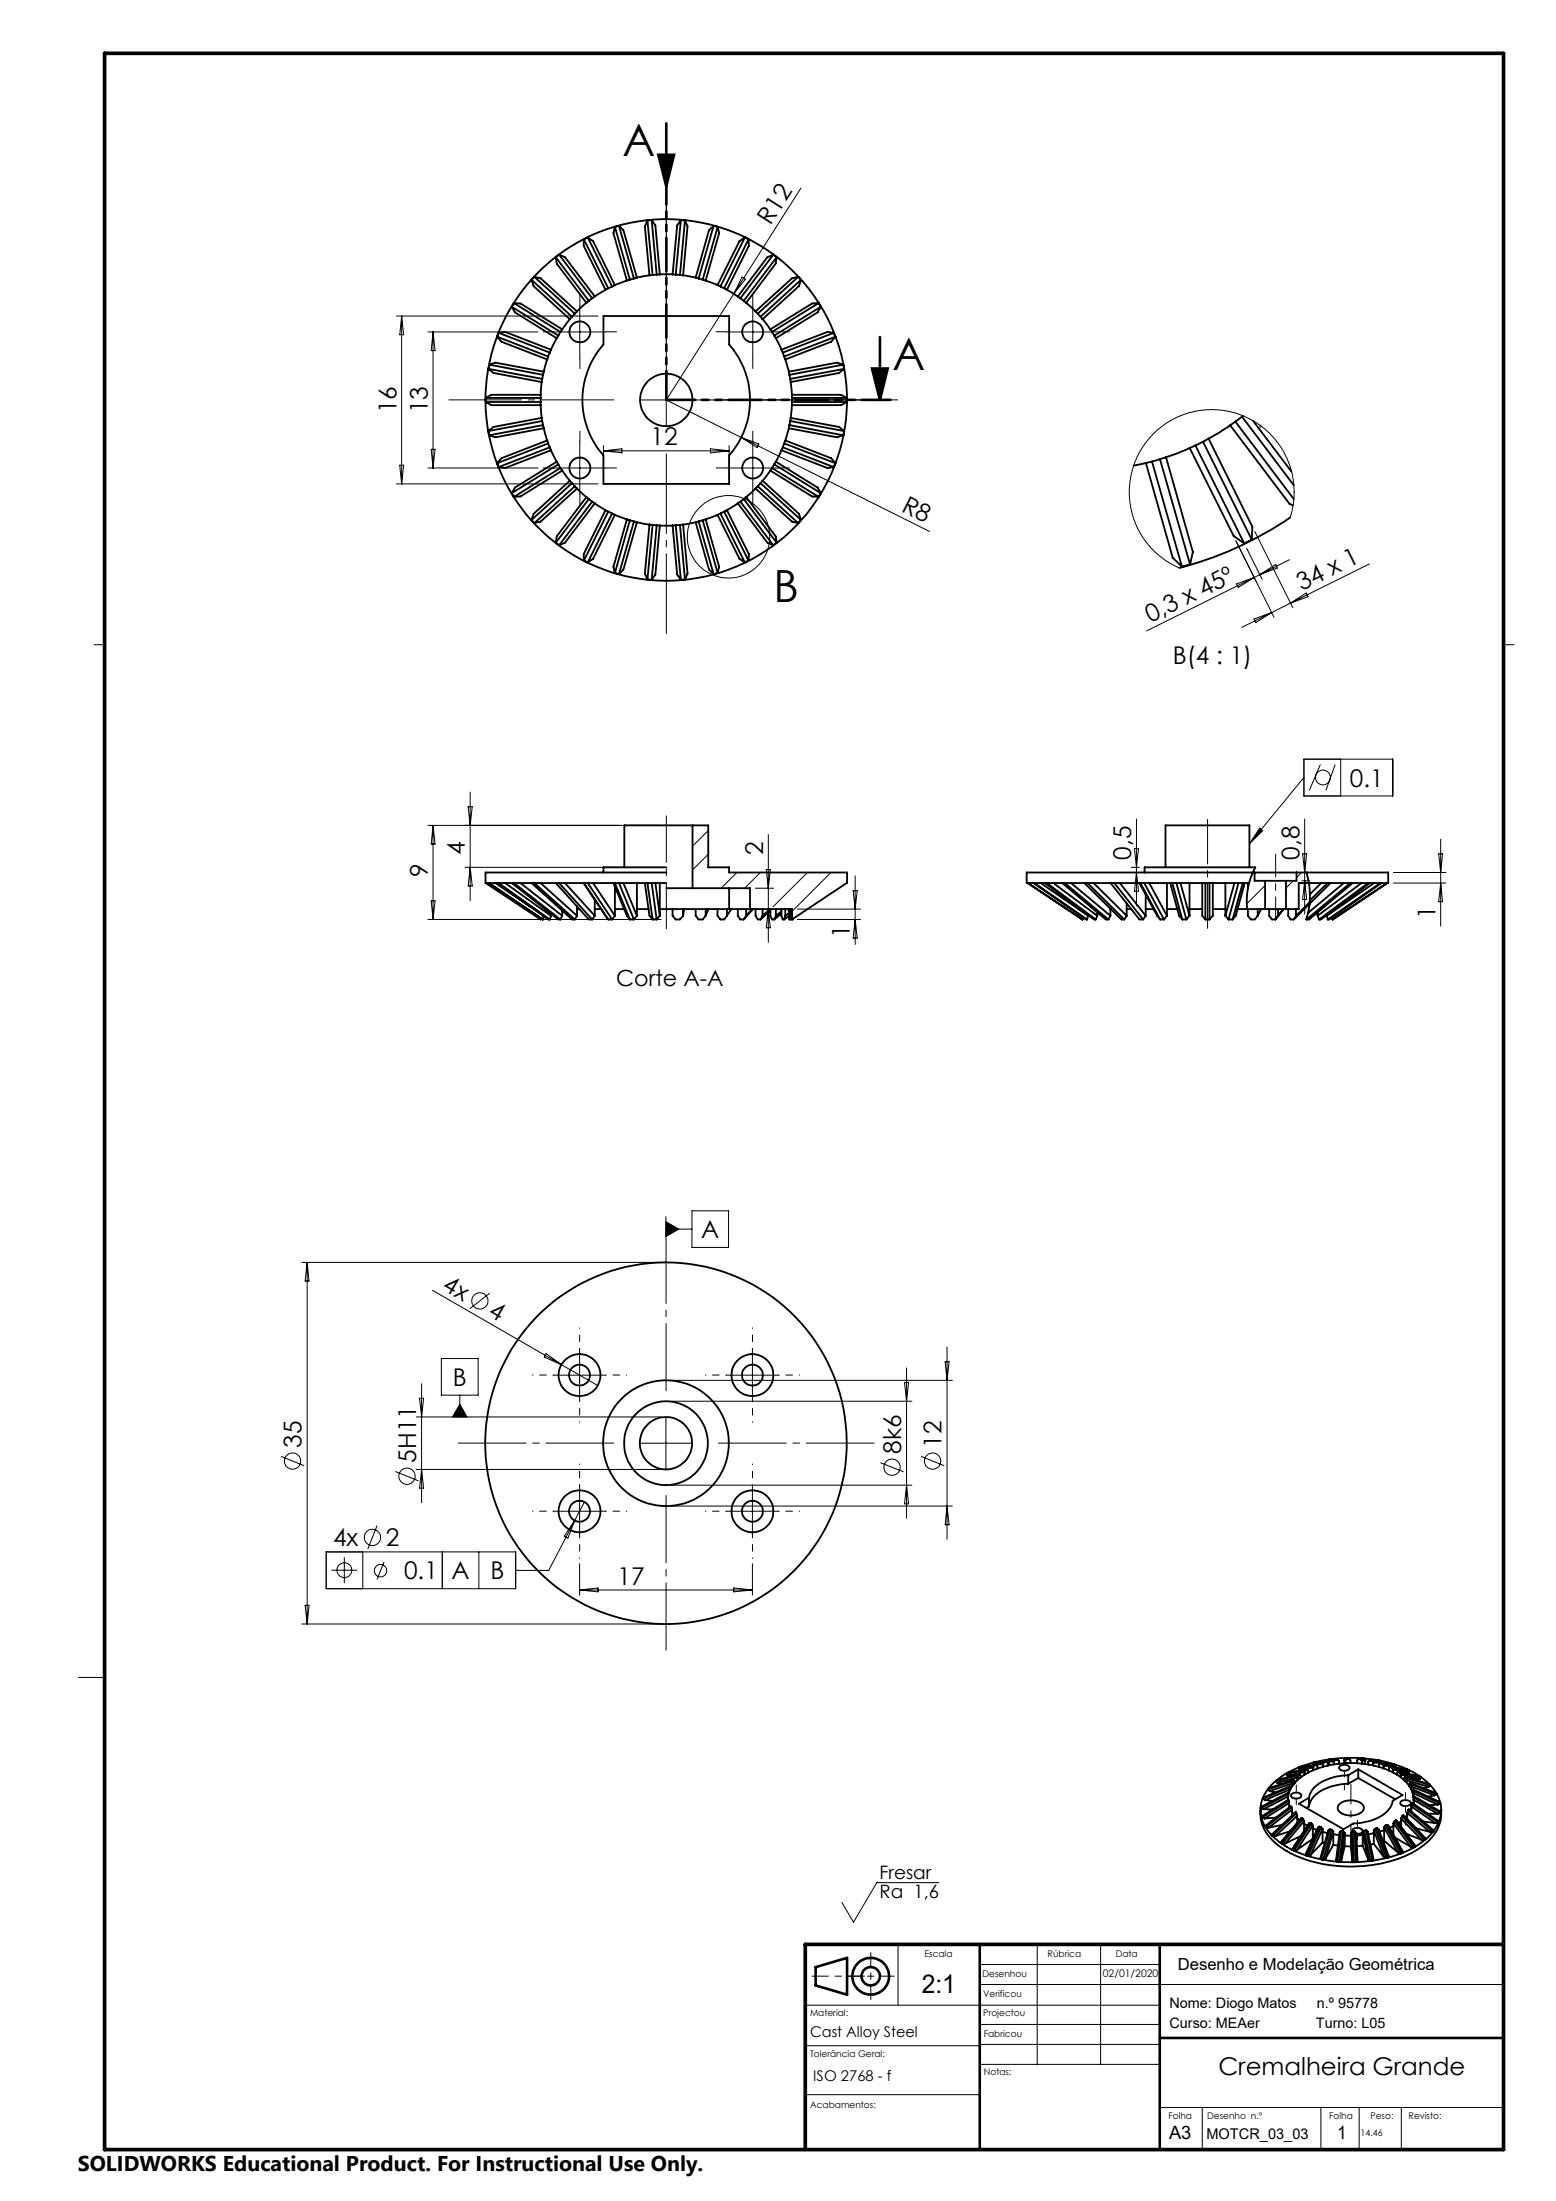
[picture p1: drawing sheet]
<svg xmlns="http://www.w3.org/2000/svg" width="297mm" height="420mm" viewBox="0 0 297 420" stroke-linecap="round" stroke-linejoin="round" font-family="sans-serif">
<g fill="none" stroke="#000" stroke-width=".19">
<path d="M152.9 35.9l-25.7 40.4 14.3 7.2M110.7 58.3v10M141.6 52.9l.7 .4-2.2 2.8zM143.7 58.3v10M75.7 60.3h38.5M76.7 60.3v32M76.7 60.3l.3 3.6h-.7zM81.7 63.3h21M82.7 63.3v26M82.7 63.3l.3 3.6h-.7zM105.7 63.3h10M122.2 76.3h47.8"/>
<path d="M127.2 71.3v10M138.7 63.3h10M75.7 92.3h38.5M76.3 88.8h.7l-.3 3.5zM81.7 89.3h21M82.3 85.7h.7l-.3 3.6zM105.7 89.3h10M110.7 84.3v10M115.2 85v6.3M115.2 86h24M115.2 86l3.5-.4v.8zM135.6 85.6l3.6 .4-3.6 .4z"/>
<path d="M138.7 89.3h10M139.2 85v6.3M141.5 83.5l35.9 17.9M141.5 83.5l3.4 1.2-.4 .7zM143.7 84.3v10M246.2 98.8l.6-2.1 .2-2.1-.1-2.6-.5-2.4-1-2.7-1-1.7-1-1.4-1.9-1.9-1.9-1.4-2.1-1.1-1.9-.6-2.2-.5-1.7-.1-2.5 .1-2.4 .5-2 .8-2.3 1.2-1.5 1.2-2 2-1.2 1.7-1.2 2.4-.7 2.3-.3 2.3-.1 1.8 .3 2 .6 2.6 .9 2.1 1.2 1.9 1.2 1.4 1.6 1.6 1.9 1.3 1.9 1M235.9 103.2l7.3 14.6M236 111.4l3.4-1.2-3 1.9zM237.9 104.6l3 5.9M239.4 118.1l3.3-1.2-3 1.9zM239.4 110.2l-20.5 10.2M239.5 101.4l7.3 14.6"/>
<path d="M240.5 109.7l3-2 .3 .7zM242.7 116.9l-5.7 2.8M246.1 106.8l-6.7 3.4M246.3 115.1l-3.6 1.8M246.3 115.1l3-1.9 .4 .7zM261.4 107.6l-15.1 7.5M18 123h2M287 123h2M81.7 157.5h44.5M82.7 157.5v18M82.7 157.5l.3 3.6h-.7zM89.4 153.9h.7l-.4 3.6z"/>
<path d="M89.7 151.1v20.8M135.2 158.5l-3 3M146.6 159.3v20.5M216.9 156.3v16.5M240.5 158l.5 .5-2.5 2.5zM248.9 144.9h16.9v7h-16.9zM248.9 148.4l-10.4 12.6M249 156.3v18.1M252 145.9l-2.1 4.9M254.8 145.9l-1.7 4.9M255.9 144.9v7M81.7 175.5h44.5"/>
<path d="M82.3 171.9h.7l-.3 3.6zM88.8 165.5h29.4M89.7 165.5l.4 3.6h-.7zM135.2 163l-3 3M140.7 166.5l-3 3M144.2 169.5h3.5M145.1 166.5l-3 3M146.3 165.9h.7l-.4 3.6zM146.6 173.5l.4 3.5h-.7zM152.2 175.5h12.1M152.2 173.5h12.1M154.1 166.5l-6.5 6.5"/>
<path d="M158.6 166.5l-7.4 7.4M162.8 170h.8l-.4 3.5zM163.2 167.1v13.1M163.2 175.5l.4 3.5h-.8zM215.9 165.5h1.6M216.5 161.9h.8l-.4 3.6zM216.9 166.5l.4 3.6h-.8zM241.4 173.5h.1M241.5 169l-3.5 3.5M246.8 168.1l-1.3 1.4M248.4 166.5l-.9 1M248.5 168.1h1.5"/>
<path d="M248.6 162.9h.8l-.4 3.6zM249 168.1l.4 3.5h-.8zM266 168.5h10M266 166.5h10M274.6 162.9h.7l-.3 3.6zM275 160.1v16.6M275 168.5l.3 3.6h-.7zM127.1 233.1l2.5 1.4-2.5 1.5zM127.1 234.5h5M127.1 232.1v3.8M132.1 231.1h7v6.9h-7zM57.6 240.9h68.5"/>
<path d="M58.6 240.9v69M58.6 240.9l.4 3.6h-.8zM82.6 246.2l24.5 14.2M84.2 259.2h7.1v7h-7.1zM93.5 246.8l-3.8 2.9M104.2 258.3l2.9 2.1-3.2-1.4zM110.6 257.4v10M143.6 257.4v10M180.4 259.8h.8l-.4 3.6zM180.8 257.1v36.6M53.6 277.9l4.5 1.8M79.4 270.4h46.7"/>
<path d="M80.1 266.8h.8l-.4 3.6zM80.5 264v22.8M87.8 268l1.3 2.4h-2.7zM87.8 266.2v4.2M105.6 262.4h10M107.1 260.4l7 4M122.1 275.4h10M127.1 270.4v10M128.1 263.4h53.7M128.1 267.4h46M138.6 262.4h10M168 279.1l4.5 1.8"/>
<path d="M172.6 263.8h.8l-.4 3.6zM173 261v28.8M175.8 277.9l4.4 1.8M62.3 296.1h36.1v7.1h-36.1zM63.3 299.6h4.9M65.7 297.2v4.9M69.3 296.1v7.1M72 291.1l-1.8 4.5M73.3 298l-1.3 3.4M75.5 280.8l4.4 1.8M79.4 280.4h46.7M80.5 280.4l.4 3.6h-.8z"/>
<path d="M84.4 296.1v7.1M91.4 296.1v7.1M105.6 288.4h10M109.7 290.2l-5 9.5h-6.3M109.7 290.2l-1.3 3.3-.7-.4zM110.6 283.4v10M110.6 298.4v6M111.5 286.6l-1.8 3.6M128.1 287.4h53.7M128.1 283.4h46M138.6 288.4h10M143.6 283.4v10"/>
<path d="M143.6 298.4v6M173 283.4l.4 3.6h-.8zM180.8 287.4l.4 3.6h-.8zM57.6 309.9h68.5M58.2 306.3h.8l-.4 3.6zM110.6 303.4h33M110.6 303.4l3.6-.4v.8zM140.1 303l3.5 .4-3.5 .4zM15 320.1h5M179.2 359.3h-11.8l-4.5 7.5-2.2-3.8M171.4 371v11.6M187 374.9h34.4"/>
<path d="M187 378.7h100M198 371v22.9M210.1 371v22.9M153.7 399.7h33.3M153.7 390.4h33.3M153.7 382.6h67.7M187 393.9h34.4M187 386.3h34.4M187 390.1h34.4M221.4 402.1h65.4M229.5 402.1v8M252.1 402.1v8"/>
<path d="M259.4 402.1v8M267.5 402.1v8"/>
<circle cx="139.1" cy="102.4" r="7.9"/>
<circle cx="252.5" cy="148.4" r="1.41"/>
<circle cx="91.6" cy="248.2" r="1.55"/>
<circle cx="55.8" cy="278.8" r="1.55"/>
<circle cx="170.3" cy="280" r="1.56"/>
<circle cx="178" cy="278.8" r="1.55"/>
<circle cx="65.7" cy="299.6" r="1.42"/>
<circle cx="71.1" cy="293.4" r="1.56"/>
<circle cx="72.6" cy="299.7" r="1.19"/>
<circle cx="77.7" cy="281.7" r="1.55"/>
</g>
<g fill="none" stroke="#000" stroke-width=".5">
<path d="M125.7 29.5h3l-1.5 6zM127.2 23.5v12M166.4 70.3h3l-1.4 6zM168 64.3v12M155.7 375.4l6-1.8v7l-6-1.7zM187 371v39.1M221.4 371v39.1M221.4 388.9h65.4"/>
<circle cx="166.2" cy="377.1" r="1.75"/>
<circle cx="166.2" cy="377.1" r="3.5"/>
</g>
<path d="M247.4 346.8v-6.2M256.6 341.5v-6.2M259.1 353.6v-6.2M268.3 348.3v-6.2" fill="none" stroke="#000" stroke-width=".19" stroke-dasharray="15.2 1.3 1.3 1.3" stroke-dashoffset="14"/>
<path d="M257.9 340.5v11.4" fill="none" stroke="#000" stroke-width=".19" stroke-dasharray="15.2 1.3 1.3 1.3" stroke-dashoffset="11.4"/>
<g fill="none" stroke="#000" stroke-width=".19" stroke-dasharray="15.2 1.3 1.3 1.3">
<path d="M110.7 58.3v-2M143.7 58.3v-2M105.7 63.3h-2M110.7 68.3v2M115.7 63.3h2M138.7 63.3h-2M143.7 68.3v2M148.7 63.3h2M105.7 89.3h-2M110.7 84.3v-2M110.7 94.3v2M115.7 89.3h2"/>
<path d="M138.7 89.3h-2M143.7 84.3v-2M143.7 94.3v2M148.7 89.3h2M240.5 81.1v.5"/>
</g>
<path d="M230.5 156.4v20.8" fill="none" stroke="#000" stroke-width=".19" stroke-dasharray="15.2 1.3 1.3 1.3" stroke-dashoffset="6.8"/>
<path d="M243.5 175.5v-12.5" fill="none" stroke="#000" stroke-width=".19" stroke-dasharray="15.2 1.3 1.3 1.3" stroke-dashoffset="10.9"/>
<path d="M127.1 265.4v-29.5M127.1 285.4v29.5" fill="none" stroke="#000" stroke-width=".19" stroke-dasharray="15.2 1.3 1.3 1.3" stroke-dashoffset="2.4"/>
<path d="M117.1 275.4h-29.6M137.1 275.4h29.7" fill="none" stroke="#000" stroke-width=".19" stroke-dasharray="15.2 1.3 1.3 1.3" stroke-dashoffset="2.3"/>
<g fill="none" stroke="#000" stroke-width=".19" stroke-dasharray="15.2 1.3 1.3 1.3" stroke-dashoffset="15.1">
<path d="M110.6 257.4v-4M143.6 257.4v-4M105.6 262.4h-4M110.6 267.4v4M115.6 262.4h4M138.6 262.4h-4M143.6 267.4v4M148.6 262.4h4M105.6 288.4h-4M110.6 283.4v-4M110.6 293.4v4M115.6 288.4h4"/>
<path d="M138.6 288.4h-4M143.6 283.4v-4M143.6 293.4v4M148.6 288.4h4"/>
</g>
<path d="M127.2 66.3v-35.5" fill="none" stroke="#000" stroke-width=".19" stroke-dasharray="15.2 1.3 1.3 1.3" stroke-dashoffset="-.6"/>
<path d="M117.2 76.3h-31.5" fill="none" stroke="#000" stroke-width=".19" stroke-dasharray="15.2 1.3 1.3 1.3" stroke-dashoffset="1.4"/>
<path d="M127.2 86.3v34.9" fill="none" stroke="#000" stroke-width=".19" stroke-dasharray="15.2 1.3 1.3 1.3" stroke-dashoffset="-.3"/>
<path d="M137.2 76.3h34.2" fill="none" stroke="#000" stroke-width=".19" stroke-dasharray="15.2 1.3 1.3 1.3" stroke-dashoffset=".1"/>
<path d="M127.2 76.3h42.8M127.2 76.3v-42.8" fill="none" stroke="#000" stroke-width=".5" stroke-dasharray="6.3 1.3 1.3 1.3 1.3 1.3" stroke-dashoffset=".8"/>
<path d="M127.2 76.3v-42.8" fill="none" stroke="#000" stroke-width=".19" stroke-dasharray="15.2 1.3 1.3 1.3" stroke-dashoffset="5.3"/>
<path d="M127.2 155.7v21.5" fill="none" stroke="#000" stroke-width=".19" stroke-dasharray="15.2 1.3 1.3 1.3" stroke-dashoffset="6.4"/>
<path d="M161.7 377.1h9M166.2 372.6v9" fill="none" stroke="#000" stroke-width=".19" stroke-dasharray="6.3 1.3 1.3 1.3" stroke-dashoffset="3.8"/>
<path d="M165 377.1h-10" fill="none" stroke="#000" stroke-width=".19" stroke-dasharray="6.3 1.3 1.3 1.3" stroke-dashoffset="3.3"/>
<path d="M20 10.2h267v400h-267zM286.8 371h-133.1v39.1" fill="none" stroke="#000" stroke-width=".7"/>
<g fill="#000">
<path d="M166.4 70.3h3l-1.4 6zM125.7 29.5h3l-1.5 6z"/>
<path d="M127.1 233.1l2.5 1.4-2.5 1.5zM87.8 268l-1.4 2.4h2.7zM240.5 158l.5 .5-2.5 2.5z"/>
</g>
<g fill="none" stroke="#000" stroke-width=".35">
<path d="M97.7 58.5l8.9 5.5M97.7 58.5l.6 1.1 8 4.9M98.1 57.8l8.9 5.5M98.1 57.8l1.2 .1 8 4.9M98.1 57.8l-.4 .7M101.5 53.4l7.7 7M101.5 53.4l.3 1.2 7 6.3M102 52.8l-.5 .6M102 52.8l7.7 7M102 52.8l1.2 .3 6.9 6.3M106.1 49.1l6.3 8.3M106.1 49.1l.2 1.2 5.6 7.5"/>
<path d="M106.7 48.6l6.3 8.3M106.7 48.6l1.1 .5 5.7 7.5M106.7 48.6l-.6 .5M109.7 59.8l-.5 .6M110.1 59.4l-.4 .4M111.4 45.7l4.7 9.3M111.4 45.7v1.2l4.2 8.4M111.9 57.8l-1.8 1.6M112.2 45.3l-.8 .4M112.2 45.3l4.6 9.4M112.2 45.3l1 .7 4.2 8.4M112.4 57.4l-.5 .4"/>
<path d="M113 56.9l-.6 .5M113.5 56.6l-.5 .3M115.6 55.3l-2.1 1.3M116.1 55l-.5 .3M116.8 54.7l-.7 .3M117.4 54.4l-.6 .3M117.4 43.3l2.8 10.1M117.4 43.3l-.3 1.2 2.6 9M118.1 43.1l-.7 .2M118.1 43.1l2.9 10M118.1 43.1l.9 .8 2.6 9.1M119.7 53.5l-2.3 .9"/>
<path d="M120.2 53.4l-.5 .1M121 53.1l-.8 .3M121.6 53l-.6 .1M123.6 42.1l1 10.4M123.6 42.1l-.5 1.1 .9 9.3M124 52.5l-2.4 .5M124.4 42l-.8 .1M124.4 42l.9 10.4M124.4 42l.7 1 .8 9.4M124.6 52.5h-.6M125.3 52.4l-.7 .1M125.9 52.4h2.5"/>
<path d="M125.9 52.4h-.6M128.4 52.4h.6M129 52.4l.8 .1M129.8 52.5h.6M130 42l-1 10.4M130 42l.7 .1M130 42l-.7 1-.9 9.4M130.4 52.5l2.4 .5M130.7 42.1l-.9 10.4M130.7 42.1l.5 1.1-.8 9.3M132.8 53l.6 .1M133.4 53.1l.7 .3"/>
<path d="M134.1 53.4l.6 .1M134.7 53.5l2.2 .9M136.2 43.1l-2.8 10M136.2 43.1l.8 .2M136.2 43.1l-.9 .8-2.5 9.1M136.9 54.4l.6 .3M137 43.3l-2.9 10.1M137 43.3l.3 1.2-2.6 9M137.5 54.7l.7 .3M138.2 55l.5 .3M138.7 55.3l2.1 1.3M140.8 56.6l.5 .3"/>
<path d="M141.3 56.9l.7 .5M142 57.4l.4 .4M142.2 45.3l-4.7 9.4M142.2 45.3l.7 .4M142.2 45.3l-1.1 .7-4.2 8.4M142.4 57.8l1.8 1.6M142.9 45.7l-4.7 9.3M142.9 45.7v1.2l-4.2 8.4M144.2 59.4l.4 .4M144.6 59.8l.6 .6M147.6 48.6l-6.3 8.3M147.6 48.6l.6 .5"/>
<path d="M147.6 48.6l-1.1 .5-5.7 7.5M148.2 49.1l-6.2 8.3M148.2 49.1l-.1 1.2-5.7 7.5M152.4 52.8l-7.8 7M152.4 52.8l.5 .6M152.4 52.8l-1.2 .3-7 6.3M152.9 53.4l-7.7 7M152.9 53.4l-.4 1.2-6.9 6.3M156.2 57.8l-8.8 5.5M156.2 57.8l.5 .7M156.2 57.8l-1.2 .1-8 4.9M156.7 58.5l-8.9 5.5"/>
<path d="M156.7 58.5l-.6 1.1-8 4.9M92.7 75.9h10.5M92.7 76.7h10.5M92.7 76.7l1.1 .6h9.4M92.7 75.9v.8M93.2 70.4l10.3 1.9M93.2 70.4l1 .8 9.2 1.7M93.4 69.6l-.2 .8M93.4 69.6l10.2 1.9M93.4 69.6l1.1-.4 9.3 1.7M94.9 64.3l.8 .9 8.8 3.4M94.9 64.3l9.7 3.7"/>
<path d="M95.2 63.5l9.8 3.8M95.2 63.5l1.2-.2 8.8 3.4M95.2 63.5l-.3 .8M103.2 75.9v.8M103.2 77.3l.2 2.4M103.2 75.3h-9.4l-1.1 .6M103.2 75.3v.6M103.2 76.7v.6M103.4 72.9l-.2 2.4M103.4 79.7l-9.2 1.8-1 .8M103.4 79.7l.1 .6M103.5 72.3l-.1 .6"/>
<path d="M103.6 71.5l-.1 .8M103.8 70.9l-.2 .6M104.5 68.6l-.7 2.3M104.6 68l-.1 .6M105 67.3l-.4 .7M105.2 66.7l-.2 .6M106.3 64.5l-1.1 2.2M106.6 64l-.3 .5M107 63.3l-.4 .7M107.3 62.8l-.3 .5M108.8 60.9l-1.5 1.9M109.2 60.4l-.4 .5"/>
<path d="M115.2 60.3h24v5.4a16 16 0 0 1 0 21.2v5.4h-24v-5.4a15.9 15.9 0 0 1 0-21.2zM145.2 60.4l.4 .5M145.6 60.9l1.4 1.9M147 62.8l.4 .5M147.4 63.3l.4 .7M147.8 64l.3 .5M148.1 64.5l1.1 2.2M149.2 66.7l.2 .6M149.4 67.3l.3 .7M149.7 68l.2 .6M149.9 68.6l.7 2.3M150.6 70.9l.1 .6"/>
<path d="M150.7 71.5l.1 .8M150.8 72.3l.1 .6M150.9 72.9l.3 2.4M150.9 79.7l9.3 1.8 .9 .8M150.9 79.7l-.1 .6M151.2 75.9v.8M151.2 77.3l-.3 2.4M151.2 75.9h10.4M151.2 75.3h9.3l1.1 .6M151.2 76.7h10.4M151.2 75.3v.6M151.2 76.7v.6"/>
<path d="M159.1 63.5l-9.7 3.8M159.1 63.5l.4 .8M159.1 63.5l-1.2-.2-8.7 3.4M159.5 64.3l-9.8 3.7M159.5 64.3l-.9 .9-8.7 3.4M161 69.6l-10.3 1.9M161 69.6l.1 .8M161 69.6l-1.2-.4-9.2 1.7M161.1 70.4l-10.3 1.9M161.1 70.4l-.9 .8-9.3 1.7M161.6 75.9v.8M161.6 76.7l-1.1 .6h-9.3"/>
<path d="M237.1 79.5l-1.3 1M237.1 79.5l9.8 13.1M237.2 79.4l-.1 .1M93.2 82.3l.2 .8M94.9 88.4l.3 .7M97.7 94.1l.4 .7M101.5 99.2l.5 .6M103.5 80.3l.1 .8M103.5 80.3l-10.3 2M103.6 81.1l-10.2 2M103.6 81.1l.2 .6M103.8 81.7l.7 2.3"/>
<path d="M103.8 81.7l-9.3 1.7-1.1-.3M104.5 84l-8.8 3.4-.8 1M104.5 84l.1 .6M104.6 84.6l.4 .8M104.6 84.6l-9.7 3.8M105 85.4l-9.8 3.7M105 85.4l.2 .5M105.2 85.9l1.1 2.2M105.2 85.9l-8.8 3.4-1.2-.2M106.3 88.1l-8 4.9-.6 1.1M106.3 88.1l.3 .5M106.6 88.6l.4 .7"/>
<path d="M106.6 88.6l-8.9 5.5M107 89.3l-8.9 5.5M107 89.3l.3 .5M107.3 89.8l1.5 1.9M107.3 89.8l-8 4.9-1.2 .1M108.8 91.7l-7 6.4-.3 1.1M108.8 91.7l.4 .5M109.2 92.2l.5 .6M109.2 92.2l-7.7 7M109.7 92.8l-7.7 7M109.7 92.8l.4 .4M110.1 93.2l1.8 1.6"/>
<path d="M110.1 93.2l-6.9 6.3-1.2 .3M111.9 94.8l-5.6 7.6-.2 1.2M111.9 94.8l.5 .4M112.4 95.2l.6 .5M112.4 95.2l-6.3 8.4M113 95.7l-6.3 8.4M113 95.7l.5 .3M113.5 96l2.1 1.3M113.5 96l-5.7 7.6-1.1 .5M115.6 97.3l-4.2 8.4v1.3M115.6 97.3l.5 .3M116.1 97.6l.7 .4"/>
<path d="M116.1 97.6l-4.7 9.4M116.8 98l-4.6 9.3M116.8 98l.6 .2M117.4 98.2l2.3 .9M117.4 98.2l-4.2 8.4-1 .7M119.7 99.1l-2.6 9 .3 1.2M119.7 99.1l.5 .2M120.2 99.3l.8 .2M120.2 99.3l-2.8 10M121 99.5l-2.9 10.1M121 99.5l.6 .2M121.6 99.7l2.4 .4"/>
<path d="M121.6 99.7l-2.6 9-.9 .9M132.8 99.7l-2.4 .4M132.8 99.7l2.5 9 .9 .9M133.4 99.5l2.8 10.1M133.4 99.5l-.6 .2M134.1 99.3l-.7 .2M134.1 99.3l2.9 10M134.7 99.1l2.6 9-.3 1.2M134.7 99.1l-.6 .2M136.9 98.2l-2.2 .9M136.9 98.2l4.2 8.4 1.1 .7M137.5 98l4.7 9.3"/>
<path d="M137.5 98l-.6 .2M138.2 97.6l-.7 .4M138.2 97.6l4.7 9.4M138.7 97.3l4.2 8.4v1.3M138.7 97.3l-.5 .3M140.8 96l-2.1 1.3M140.8 96l5.7 7.6 1.1 .5M141.3 95.7l6.3 8.4M141.3 95.7l-.5 .3M142 95.2l-.7 .5M142 95.2l6.2 8.4M142.4 94.8l5.7 7.6 .1 1.2"/>
<path d="M142.4 94.8l-.4 .4M144.2 93.2l-1.8 1.6M144.2 93.2l7 6.3 1.2 .3M144.6 92.8l7.8 7M144.6 92.8l-.4 .4M145.2 92.2l-.6 .6M145.2 92.2l7.7 7M145.6 91.7l6.9 6.4 .4 1.1M145.6 91.7l-.4 .5M147 89.8l-1.4 1.9M147 89.8l8 4.9 1.2 .1M147.4 89.3l8.8 5.5"/>
<path d="M147.4 89.3l-.4 .5M147.8 88.6l-.4 .7M147.8 88.6l8.9 5.5M148.1 88.1l-.3 .5M148.1 88.1l8 4.9 .6 1.1M149.2 85.9l-1.1 2.2M149.2 85.9l8.7 3.4 1.2-.2M149.4 85.4l9.7 3.7M149.4 85.4l-.2 .5M149.7 84.6l-.3 .8M149.7 84.6l9.8 3.8M149.9 84l8.7 3.4 .9 1"/>
<path d="M149.9 84l-.2 .6M150.6 81.7l-.7 2.3M150.6 81.7l9.2 1.7 1.2-.3M150.7 81.1l10.3 2M150.7 81.1l-.1 .6M150.8 80.3l-.1 .8M150.8 80.3l10.3 2M152.9 99.2l-.5 .6M156.7 94.1l-.5 .7M159.5 88.4l-.4 .7M161.1 82.3l-.1 .8M218.7 88.4l-2.3 .4"/>
<path d="M218.7 88.4l5.1 18 1.8 1.7M219.9 88.1l5.7 20M219.9 88.1l-1.2 .3M221.4 87.6l-1.5 .5M221.4 87.6l5.8 20.1M222.6 87.3l5.1 18-.5 2.4M222.6 87.3l-1.2 .3M227.1 85.5l-4.5 1.8M227.1 85.5l8.4 16.8 2 1.4M228.2 85l9.3 18.7M228.2 85l-1.1 .5M229.6 84.3l-1.4 .7"/>
<path d="M229.6 84.3l9.3 18.7M230.7 83.7l8.3 16.8-.1 2.5M230.7 83.7l-1.1 .6M234.8 81.2l-4.1 2.5M234.8 81.2l11.3 14.9 .7 .3M235.8 80.5l11.1 14.7M235.8 80.5l-1 .7M239.2 80.3l7.3 9.7M246.2 98.8a68.2 68.2 0 0 1-21.1 9.6M106.1 103.6l.6 .5M111.4 107l.8 .3M117.4 109.3l.7 .3"/>
<path d="M123.6 110.6h.8M124 100.1l-.9 9.3 .5 1.2M124 100.1l.6 .1M124.6 100.2h.7M124.6 100.2l-1 10.4M125.3 100.2l-.9 10.4M125.3 100.2l.6 .1M125.9 100.3h2.5M125.9 100.3l-.8 9.3-.7 1M128.4 100.3l.9 9.3 .7 1M129 100.2l1 10.4M129 100.2l-.6 .1"/>
<path d="M129.8 100.2h-.8M129.8 100.2l.9 10.4M130.4 100.1l.8 9.3-.5 1.2M130.4 100.1l-.6 .1M130.7 110.6h-.7M137 109.3l-.8 .3M142.9 107l-.7 .3M148.2 103.6l-.6 .5M227.2 107.7l-1.6 .4M238.9 103l-1.4 .7M132.2 157.5h-13v8M132.2 157.5h3v8h4v1h22.5v2l-10.5 7"/>
<path d="M132.2 157.5v12M92.7 168.5l10.5 7v-.3M93.2 168.5l10.4 7M93.4 168.5l10.2 7M94.5 168.5l6.8 4.6M94.9 168.5l9.7 7h.4M95.2 168.5l9.8 7M96.4 168.5l8.8 6.2M97.7 168.5l8.9 7h.4M98.1 168.5l8.9 7M99.3 168.5l8 6.2M101.5 168.5l7.7 7h.5"/>
<path d="M102 168.5l7.7 7M103.2 168.5l6.9 6.2M103.8 174.8l-.2 .7M105.2 174.7l-.2 .8M105.2 174.4v.3M106.1 168.5l6.3 7h.6M106.7 168.5l6.3 7M107.3 174.7l-.3 .8M107.3 173.8v.9M107.8 168.5l5.7 6.2M110.1 173.5h.5M110.1 174.7l-.4 .8"/>
<path d="M110.1 172.9v1.8M111.4 168.5l4.7 7zM112.2 168.5l4.6 7M113.2 168.5l4.2 6.2M113.5 173.5h1.3M113.5 174.7l-.5 .8M113.5 171.6v3.1M116.1 175.5h.7M117.1 168.5l2.6 6.2 .5 .8M117.4 173.5h1.7M117.4 168.5l2.8 7M117.4 174.7l-.6 .8"/>
<path d="M117.4 169.2v5.5M118.1 168.5l2.9 7M119 168.5l2.6 6.2M120.2 175.5h.8M121.6 173.5h2.2M121.6 174.7l-.6 .8M121.6 168.5v6.2M123.1 168.5l.9 6.2 .6 .8M123.6 168.5l1 7M124.4 168.5l.9 7M124.6 175.5h.7M125.1 168.5l.8 6.2"/>
<path d="M125.9 173.5h13.3M125.9 174.7l-.6 .8M125.9 168.5v6.2M127.2 166.5h-34.5v2h34.5M127.2 165.5h-12v1M127.2 169.5h5M128.4 173.5v1.2l.6 .8h.8l.6-.8M130.4 173.5v1.2M130.6 173.5l-.2 1.2M132.2 169.5h11v4M132.8 173.5v1.2l.6 .8h.7l.6-.8M134.7 173.5v1.2"/>
<path d="M135.2 173.5l-.5 1.2M136.9 173.5v1.2l.6 .8h.7l.5-.8M138.7 173.5v1.2M139.2 173.5h4M139.2 169.5v4M139.6 173.5l-.9 1.2M140.8 173.5v1.2l.5 .8h.7M142.4 173.5v1.2M142.4 174.7l-.4 .8M143.2 173.5h8v2M143.5 173.5l-1.1 1.2M143.7 173.5l-1.7 2"/>
<path d="M144.2 173.5v1.2l.4 .8h.6M145.6 174.7l-.4 .8M145.6 173.5v1.2M147 173.5l-1.4 1.2M147 173.5v1.2l.4 .8h.4M147 173.8l-1.8 1.7M148.1 173.5v1.2M148.1 174.7l-.3 .8M149.2 173.5v1.2l.2 .8h.3M149.2 173.9l-1.1 .8M149.2 174.4l-1.4 1.1M149.9 174.7l-.2 .8"/>
<path d="M149.9 173.5v1.2M150.6 173.5v1.2l.1 .8h.1M150.6 174.3l-.7 .4M150.6 174.8l-.9 .7M150.9 174.7l-.1 .8M150.9 173.5v1.2M151.2 175.5h.1M151.2 174.6l-.3 .1M151.2 175.2l-.4 .3M196.1 168.5l10.5 7M196.2 168.5l10.4 7M197.2 168.5l10.1 7h.2"/>
<path d="M197.4 168.5l10.1 7M198.6 168.5l9.1 6.2M199.5 168.5l9.3 7h.4M199.8 168.5l9.4 7M201 168.5l8.4 6.2M202.7 168.5l8.4 7h.5M203.2 168.5l8.4 7M204.4 168.5l7.5 6.2M206.7 175l-.1 .5M207 168.5l7 7h.6M207.6 168.5l7 7M207.7 174.7l-.2 .8"/>
<path d="M207.7 174.6v.1M208.7 168.5l6.4 6.2M209.4 174.7l-.2 .8M209.4 174.1v.6M211.9 173.5h.1M211.9 174.7l-.3 .8M211.9 173.4v1.3M212 168.5l5.5 7h.7M212.7 168.5l5.5 7M213.7 168.5l5 6.2M215.1 173.5h.8M215.1 174.7l-.5 .8"/>
<path d="M215.1 172.4v2.3M217.5 168.5l3.4 6.2 .5 .8M217.7 168.5l3.7 7M218.4 168.5l3.8 7M218.5 166.5v-1h21.1l-.5 1M218.7 173.5h1.5M218.7 174.7l-.5 .8M218.7 170.7v4M219.4 168.5l3.3 6.2M221.4 175.5h.8M222.5 165.5v-8h16v8M222.7 173.5h2.1"/>
<path d="M222.7 174.7l-.5 .8M222.7 168.5v6.2M223.3 168.5l1.8 6.2 .6 .8M223.8 168.5l1.9 7M224.5 168.5l1.9 7M225.3 168.5l1.7 6.2M225.7 175.5h.7M227 173.5h2.5M227 174.7l-.6 .8M227 168.5v6.2M229.5 168.5v6.2l.6 .8M230.1 175.5h.8"/>
<path d="M230.1 168.5v7M230.9 168.5v7M231.5 173.5h2.4M231.5 168.5v6.2l-.6 .8M233.9 174.7l.6 .8M233.9 168.5v6.2M234.5 175.5h.8M235.6 168.5l-1.7 6.2M236.2 173.5h1.9M236.4 168.5l-1.9 7M237.2 168.5l-1.9 7M237.6 168.5l-1.7 6.2-.6 .8"/>
<path d="M238.1 173.5h3.4M238.2 169.5l-.2 2 .1 2M238.2 168.5v1M238.2 173.5v1.3M238.2 174.6v.2M238.4 168.5l-.2 1M239.1 166.5h-43.1v2h42.4M239.1 166.5l-.7 2M239.1 166.5h.4M239.5 166.5h8M239.5 166.5v1.6h2M240.1 174.7l-.6 .8h-.7l-.6-.7"/>
<path d="M240.1 173.5v1.2M240.7 173.5l-.6 1.2M241.5 168.1h4M241.5 173.5h4M241.5 168.1v5.4M242.3 173.5v1.2l.5 .8h.7M243.9 173.5v1.2M243.9 174.7l-.4 .8M244.9 173.5l-1 1.2M245 173.5l-1.5 2M245.5 168.1v5.4M245.9 173.5v1.2l.4 .8h.6"/>
<path d="M247.4 173.5v1.2M247.4 174.7l-.5 .8M247.5 166.5h1.9M247.5 166.5v1.6h-2M249.4 166.5l.4 2M249.4 166.5h15.6v2h-15.2M249.7 174.2l-.3 1.3M249.8 168.5l.2 2.2M249.8 168.5h-1.9v5h-2.4M250 172.4l-.3 1.8M250 172.2l-2.6 2.5M250 172.5l-3.1 3"/>
<path d="M250 171.8v.7M250 170.7v1.1M251.5 174.1v.6M251.5 174.7l.3 .8M252.2 168.5l-2.2 2.2M253.3 174.6v.1M253.3 174.7l.1 .8M253.4 168.5l-3.4 3.3M254 168.5l-4 4M254.3 175v.5M256.5 168.5l-6.8 5.7M257.7 168.5l-8.3 7"/>
<path d="M258.2 168.5l-8.3 7h-.5M259.9 168.5l-8.4 6.2M261.1 168.5l-9.3 7M261.5 168.5l-9.4 7h-.3M262.3 168.5l-9 6.2M263.5 168.5l-10.1 7M263.7 168.5l-10 7h-.3M264.7 168.5l-10.4 7M264.8 168.5l-10.5 7M243.5 339.9l.3 .3M245.5 338.4l.2 .4M245.7 338.8l.4 .2"/>
<path d="M246.8 339.8l-4.8 1.7M246.8 339.8l-.1 .5M246.9 339.6l-.1 .2M246.9 339.6l-4.8 1.7-.1 .2M246.9 339.6l.2 .2v.5M247.6 339.7l-.5 .6M247.6 339.2l-3.8 1M247.6 339.2v.5M247.8 338.7l-4.3 1.2M247.8 338.7l-.2 .5M247.9 337.3l.1 .3M248 337.6l.2 .2"/>
<path d="M248 338.5l-.2 .2M248 338.5l-4.3 1.2-.2 .2M248 338.5l.2 .2v.5M248.2 339.2l-.6 .5M249 338.6l-.8 .6M249 338.2v.4M249 338.2l-3.3 .6M249.2 337.7l-.2 .5M249.2 337.7l-3.7 .7M249.5 337.6l-.3 .1M249.5 337.6l-4 .8M249.5 337.6l.2 .1v.6"/>
<path d="M249.7 338.3l-.7 .3M250.6 337.8l-.9 .5M250.6 336.7l.2 .1M250.6 337.3v.5M250.6 337.3l-2.6 .3M250.7 336.4l-.1 .3M250.9 336.9l-.3 .4M250.9 336.9l-3 .4M251.2 336.8l-.3 .1M251.2 336.8l-3.3 .5M251.2 336.8l.3 .2v.5M251.5 337.5l-.9 .3"/>
<path d="M252.5 337.1l-1 .4M252.5 336.6v.5M252.5 336.6l-1.9 .1M252.8 336.3l-.3 .3M252.8 336.3l-2.1 .1M253.2 336.2l-.4 .1M253.2 336.2l-2.5 .2M253.2 336.2l.2 .2v.5M253.4 336.9l-.9 .2M253.5 336.1l.3 .7M253.5 336.1l1.1 .1M253.7 335.8h1.6"/>
<path d="M253.7 335.8l-.2 .3M253.7 335.8h1.2M254.6 336.7l-1.2 .2M254.6 336.2v.5M254.9 335.8l-.3 .4M255.3 335.8h-.4M255.3 335.8l.3 .2v.6M255.6 336.6l-1 .1M255.7 337.1a1.18 1.18 0 0 1 1.9 .3 1.18 1.18 0 0 1-2-.1zM256.6 335.8v.7M256.6 335.8l.2 .1M256.8 336.5l-1.2 .1"/>
<path d="M256.8 335.9v.6M256.9 335.5l.6 .1M256.9 335.5l-.3 .3M256.9 335.5l.2 .2M257.1 335.7l-.3 .2M257.4 338.8a9.6 9.6 0 0 0-6.8 2.5l-.6 1.2-.2 .6M257.4 338.8v1.6M257.5 335.6l-.4 .1M257.5 335.6l.3 .3v.5M257.8 336.4l-1 .1M257.8 336.4l1.2 .1M259 336.5h1"/>
<path d="M259.3 337.6l8.4 4.9-1.9 1.2a4.9 4.9 0 0 1-3.5 3.5 13.4 13.4 0 0 1-4 .8l-1.9 1.1-8.5-4.9 1.9-1.1M259.3 337.6l-1.9 1.2M259.3 339.3l-1.9 1.1M259.3 339.3l7 4M259.3 337.6v1.7M259.3 335.7h.4M259.3 335.7l-.3 .2v.6M259.7 335.7l.3 .3M260 336.5l1.2 .2M260 336v.5M260.4 335.6l.2 .3M260.4 335.6l-1.1 .1"/>
<path d="M260.4 335.6l-.7 .1M260.6 335.9l-.1 .7M260.6 335.9l-.6 .1M261.2 336.7l.9 .2M261.4 335.9l.4 .1M261.4 335.9l2.1 .1M261.4 335.9l-.2 .3v.5M261.8 336l.3 .4M262.1 336.9l1.1 .3M262.1 336.4v.5M262.1 336.4h1.5M263.2 337.2l.9 .2"/>
<path d="M263.2 337l-.1 .1M263.5 336.5l.3 .1M263.5 336.5l2.5 .1 .4 .2M263.5 336l.1 .4M263.5 336.5l-.3 .2v.5M263.5 336h-1.7M263.6 336.4v.1M263.8 336.6l.3 .3M263.8 336.6l2.6 .2M264.1 337.4l1 .4M264.1 336.9v.5M264.1 336.9l2.3 .2"/>
<path d="M265.1 337.8l.8 .4M265.4 337.2l.2 .1M265.4 337.2l3.3 .5 .3 .1M265.4 337.2l-.3 .1v.5M265.6 337.3l.3 .4M265.6 337.3l3.4 .5M265.9 338.2l.8 .5M265.9 337.7v.5M265.9 337.7l3 .5M266.4 337.1l-.2 .2M266.4 336.8v.3M266.7 338.7l.7 .4"/>
<path d="M266.9 338l.3 .2M266.9 338l4.1 1 .2 .1M266.9 338l-.2 .2v.5M267.2 338.2l4 .9M267.2 338.2l.2 .4M267.4 339.1l.7 .6M267.4 338.6l3.6 .9M267.4 338.6v.5M268.1 339.7l.5 .5M268.2 339.1l.2 .2M268.2 339.1l4.6 1.3 .2 .3M268.2 339.1l-.1 .1v.5"/>
<path d="M268.4 339.3l4.6 1.4M268.4 339.3l.2 .4M268.6 339.7l4.1 1.3M268.6 339.7v.5M268.9 338.2l-.4 .2M269 337.8l-.1 .4M271 339.5l-.6 .2M271.2 339.1l-.2 .4M240.6 345.4a7.7 7.7 0 0 0 4 7.2 24.9 24.9 0 0 0 16.6 3.4 20.1 20.1 0 0 0 11.5-4.8 7.3 7.3 0 0 0 2.4-5.8M240.6 345.1l.6 .1M240.8 346.9l.6 .1M241 343.2l.5 .3"/>
<path d="M241.2 345.2l1.7 .1M241.5 343.5l1.4 .2M241.6 348.7h.6M242 341.5l.4 .3M242.4 341.8l1 .2M242.9 350.3h.6M243.1 340.2a20.9 20.9 0 0 1 12.5-4.7 24.8 24.8 0 0 1 15.7 3.7 7.7 7.7 0 0 1 3.7 7 9.2 9.2 0 0 1-5.1 6.3 26.9 26.9 0 0 1-24.3-.1 9 9 0 0 1-5-6.3 7.1 7.1 0 0 1 2.5-5.9zM243.5 346.8l-2.1 .2M243.8 340.2l.7 .3M244.4 351.7l.3 .1M244.7 348.2l-2.5 .5M244.7 351.3l-.3 .4"/>
<path d="M245.3 351.8h-.6M245.9 342.4v1v-.7M245.9 342.1v.3M245.9 342.1l-5.3 2.7v.3M245.9 342.8l-4.7 2.4M245.9 342.4l-5.3 2.7M245.9 342.1v.6M246 343.6l-.1-.2-5.2 3.3 .1 .2M246 343.6l-5.2 3.3M246 343.6v.5M246 344.6l.1 .3M246 344.1l-4.6 2.9"/>
<path d="M246 344.1v.8M246.1 342l-.2 .7M246.1 341.5l-4.6 2M246.1 341.5v.5M246.1 341.1l-5.1 2.1M246.1 341.1v.4M246.2 340.9l-.1 .2M246.2 340.9l-5.1 2.1-.1 .2M246.2 340.9l.1 .6M246.3 341.5l-.2 .5M246.3 349.4l-2.8 .9M246.5 342.4l.1-.1a1.11 1.11 0 0 1 1.8 .4 1.21 1.21 0 0 1-2 0z"/>
<path d="M246.5 344.9l-.1-.3-5 3.9 .2 .2M246.5 344.9l-4.9 3.8M246.5 344.9l.1 .4M246.6 345.8l.3 .4M246.6 345.3l-4.4 3.4M246.6 345.3v1.1M246.7 340.8l-.4 .7M246.7 353l.3 .1M246.7 340.3l-4.3 1.5M246.7 340.3v.5M247.1 340.3l-.4 .5M247.4 346l-.1-.2-4.6 4.3 .2 .2"/>
<path d="M247.4 346l-4.5 4.3M247.4 346l.2 .5M247.5 353l-.5 .1M247.6 347l.4 .4M247.6 346.5l-4.1 3.8M247.6 346.5v1.4M248.2 350.4l-2.9 1.4M248.5 346.9l.2 .2M248.5 346.9l-4.1 4.8M248.5 346.9l-.2 .1M248.7 347.1l-4 4.7M248.7 347.1l.2 .4"/>
<path d="M248.9 348l.7 .4M248.9 347.5l-3.6 4.3M248.9 347.5v1.8M249.3 354l.3 .1M249.8 344.7l-.5 .3M249.8 343.1v1.6M250 347.8l.3 .2M250 347.8l-3.3 5.2M250.2 354l-.6 .1M250.3 348l-3.3 5.1M250.3 348l.3 .4M250.6 348.9l.8 .3"/>
<path d="M250.6 348.4v2.5l-3.1 2.1M250.6 348.4l-3.1 4.6M251.8 348.6l.4 .1M251.8 348.6l-.2 .1-2.3 5v.3M251.8 348.6l-2.5 5.4M252.2 354.8l.4 .1M252.2 348.7l-2.6 5.4M252.2 348.7l.2 .3M252.4 351.6l.5 .1M252.4 349.5l1 .3M252.4 351.6l-2.2 2.4M252.4 349l-2.2 5"/>
<path d="M252.4 349v2.6M253 354.6l-.4 .3M253.8 349.1l.4 .1M253.8 349.1l-.3 .2-1.4 5.2 .1 .3M253.8 349.1l-1.6 5.7M254.2 349.2l-1.6 5.7M254.2 349.2l.3 .3M254.5 352.1l.9 .1M254.5 350l1.1 .1M254.5 352.1l-1.5 2.5M254.5 349.5l-1.5 5.1M254.5 349.5v2.6"/>
<path d="M255.3 355.2l.4 .1M255.7 344.3a3.6 3.6 0 0 1 4.5 .2 1.15 1.15 0 0 1-.9 1.7 3.3 3.3 0 0 1-3.9-.9v-.5zM256 349.4h.4M256 349.4l-.3 .3-.7 5.2 .3 .3M256 349.4l-.7 5.8M256 355l-.3 .3M256.4 349.4l-.7 5.9M256.4 349.4l.3 .3M256.7 352.3h1.2M256.7 350.3h1.2M256.7 352.3l-.7 2.7M256.7 349.7l-.7 5.3"/>
<path d="M256.7 349.7v2.6M257.4 340.4a9.6 9.6 0 0 0-6.8 2.6l-.6 1.1-.2 .6M257.9 352.3l.2 2.7M257.9 349.8l.2 5.2M257.9 349.8v2.5M258.1 355l.3 .3M258.1 349.5a.63 .63 0 0 1 .8-.7 .78 .78 0 0 1 1.1 .7 1.24 1.24 0 0 1-1.1 .4M258.2 349.5h.4M258.2 349.5l.2 5.8M258.2 349.5l-.3 .3M258.4 355.3h.4M258.6 349.5l.3 .3 .2 5.2-.3 .3"/>
<path d="M258.6 349.5l.2 5.8M260.1 352.2l-1.1 .1M260.1 350.1l-1.2 .2M260.1 352.2l1.1 2.6M260.1 349.7l1.1 5.1M260.1 349.7v2.5M260.4 349.3l1.2 5.8M260.4 349.3l-.3 .4M260.8 349.3h-.4M260.8 349.3l.3 .2 1 5.2-.1 .4M260.8 349.3l1.2 5.8M261.2 354.8l.4 .3"/>
<path d="M262 355.1h-.4M262.2 351.8l-.6 .2M262.2 349.8l-1 .2M262.2 351.8l1.9 2.5M262.2 349.3l1.9 5M262.2 349.3v2.5M262.5 349l2.1 5.5M262.5 349l-.3 .3M262.9 348.8l-.4 .2M262.9 348.8l.2 .3 1.9 5v.4M262.9 348.8l2.1 5.7M264.1 354.3l.5 .2"/>
<path d="M264.2 351.3h-.2M264.2 349.2l-.9 .3M264.2 351.3l2.6 2.2M264.2 348.7l2.6 4.8M264.2 348.7v2.6M264.4 348.4l3 5.3M264.4 348.4l-.2 .3M264.8 348.2l-.4 .2M264.8 348.2l2.9 5v.3M264.8 348.2l2.9 5.3M265 354.5h-.4M266 348.5l-.7 .3"/>
<path d="M266 347.9l3.3 4.5M266 347.9v2.2M266.2 347.5l3.7 5M266.2 347.5l-.2 .4M266.3 350.7l3 1.7M266.5 347.4l-.3 .1M266.5 347.4l3.7 4.9M266.8 353.5l.6 .2M267.4 347.5l-.5 .4M267.4 347l3.9 4.1M267.4 347v1.6M267.5 343.7l.1-.1a1.25 1.25 0 0 1 1.7 .4 1.15 1.15 0 0 1-2 .1z"/>
<path d="M267.6 346.6l4.3 4.5M267.6 346.6l-.2 .4M267.7 353.5l-.3 .2M267.9 346.4l-.3 .2M267.9 346.4l4.3 4.5M267.9 346.4l.1 .1M268.5 349.9l2.8 1.2M268.6 340.2l.4 .7M268.6 346.4l-.3 .4M268.6 345.9l4.3 3.6M268.6 345.9v1.3M268.7 345.5l.2-.3 4.8 4.1-.2 .2"/>
<path d="M268.7 345.5l4.8 4M268.7 345.5l-.1 .4M269 340.9l.3 .5M269.1 340.2l.2 .2M269.1 340.2l5 1.9 .1 .3M269.1 340.2l-.1 .7M269.3 352.4l.6 .1M269.3 340.4l4.9 2M269.3 340.4v.5M269.3 341.4l.3 .7M269.3 340.9l4.5 1.7M269.3 340.9v.5"/>
<path d="M269.4 345.2l-.2 .3M269.4 344.7l4.6 3.2M269.4 344.7v1M269.5 344.3l.1-.3 5 3.6v.2M269.5 344.3l5.1 3.5M269.5 344.3l-.1 .4M269.6 342.1l.2 .6M269.7 341.5v.2M269.7 341.5l5.2 2.4v.3M269.7 341.5l-.1 .6M269.7 341.7l5.2 2.5M269.7 341.7l.1 .5"/>
<path d="M269.8 342.7v.3M269.8 342.2l4.6 2.2M269.8 342.2v.5M269.8 344v.2M269.8 343v-.3l5.3 3-.1 .3M269.8 343l5.2 3M269.8 343.4l4.7 2.7M269.8 343v1.2M270.2 352.3l-.3 .2M270.3 348.9l2.6 .6M271.3 351.1h.6M271.6 347.6l2.4 .3"/>
<path d="M271.9 350.6l.3 .3M272.2 350.9l-.3 .2M272.5 346.1h2M272.7 341l-.9 .3M273 340.7l-.3 .3M273.5 349.5h-.6M273.8 342.6l-1.2 .2M274.2 342.4l-.4 .2M274.4 344.4l-1.6 .1M274.6 347.8l-.6 .1M274.9 344.2l-.5 .2M275 346l-.5 .1"/>
<circle cx="110.7" cy="63.3" r="1.99"/>
<circle cx="127.2" cy="76.3" r="5"/>
<circle cx="127.2" cy="76.3" r="34.5"/>
<circle cx="143.7" cy="63.3" r="1.99"/>
<circle cx="110.7" cy="89.3" r="1.99"/>
<circle cx="143.7" cy="89.3" r="1.99"/>
<circle cx="110.6" cy="262.4" r="2"/>
<circle cx="110.6" cy="262.4" r="4"/>
<circle cx="127.1" cy="275.4" r="5"/>
<circle cx="127.1" cy="275.4" r="34.5"/>
<circle cx="127.1" cy="275.4" r="12"/>
<circle cx="127.1" cy="275.4" r="8"/>
<circle cx="143.6" cy="262.4" r="2"/>
<circle cx="143.6" cy="262.4" r="4"/>
<circle cx="110.6" cy="288.4" r="4"/>
<circle cx="110.6" cy="288.4" r="1.99"/>
<circle cx="143.6" cy="288.4" r="4"/>
<circle cx="143.6" cy="288.4" r="1.99"/>
</g>
<g font-size="8.5">
<text x="118.8" y="29.8">A</text>
<text x="170.4" y="70.6">A</text>
<text x="147.6" y="114.8">B</text>
</g>
<text font-size="4.9" x="175.9" y="380.4">2:1</text>
<g font-size="4.7">
<text x="147.1" y="43.2" transform="rotate(-58 147.1 43.2)">R12</text>
<text x="75.7" y="78.9" transform="rotate(-90 75.7 78.9)">16</text>
<text x="81.7" y="78.9" transform="rotate(-90 81.7 78.9)">13</text>
<text x="124.2" y="85">12</text>
<text x="171.9" y="97.5" transform="rotate(27 171.9 97.5)">R8</text>
<text x="248.5" y="112.9" transform="rotate(-26 248.5 112.9)">34 x 1</text>
<text x="219.6" y="118.9" transform="rotate(-26 219.6 118.9)">0,3 x 45º</text>
<text x="223.9" y="126.7">B(4 : 1)</text>
<text x="257.6" y="150.1">0.1</text>
<text x="81.7" y="167.3" transform="rotate(-90 81.7 167.3)">9</text>
<text x="88.7" y="163.1" transform="rotate(-90 88.7 163.1)">4</text>
<text x="145.7" y="163.1" transform="rotate(-90 145.7 163.1)">2</text>
<text x="215.9" y="164.1" transform="rotate(-90 215.9 164.1)">0,5</text>
<text x="248" y="164.1" transform="rotate(-90 248 164.1)">0,8</text>
<text x="162.2" y="178.9" transform="rotate(-90 162.2 178.9)">1</text>
<text x="274" y="175.4" transform="rotate(-90 274 175.4)">1</text>
<text x="133.9" y="236.3">A</text>
<text x="84.2" y="245.9" transform="rotate(30 84.2 245.9)">4x</text>
<text x="93" y="251" transform="rotate(30 93 251)">4</text>
<text x="86.4" y="264.5">B</text>
<text x="57.6" y="276.2" transform="rotate(-90 57.6 276.2)">35</text>
<text x="79.4" y="279.1" transform="rotate(-90 79.4 279.1)">5H11</text>
<text x="172" y="277.4" transform="rotate(-90 172 277.4)">8k6</text>
<text x="179.7" y="276.2" transform="rotate(-90 179.7 276.2)">12</text>
<text x="63.6" y="295.1">4x</text>
<text x="73.7" y="295.1">2</text>
<text x="77.1" y="301.4">0.1</text>
<text x="86.2" y="301.4">A</text>
<text x="93.6" y="301.4">B</text>
<text x="117.9" y="302.4">17</text>
<text x="232.6" y="395.9">Cremalheira Grande</text>
</g>
<text font-size="4.2" x="117.6" y="188.2">Corte A-A</text>
<text font-size="4.1" x="14.9" y="414.2">SOLIDWORKS Educational Product. For Instructional Use Only.</text>
<g font-size="3.5">
<text x="167.9" y="358.5">Fresar</text>
<text x="167.9" y="362.2">Ra 1,6</text>
<text x="223.1" y="408.2">A3</text>
<text x="255.2" y="408.2">1</text>
</g>
<text font-size="3.2" x="224.8" y="375.9">Desenho e Modelação Geométrica</text>
<g font-size="2.8">
<text x="154.6" y="388.7">Cast Alloy Steel</text>
<text x="155.2" y="397.1">ISO 2768 - f</text>
<text x="230.3" y="408.2">MOTCR_03_03</text>
</g>
<g font-size="2.7">
<text x="223.2" y="383.2">Nome: Diogo Matos</text>
<text x="251.3" y="383.2">n.º 95778</text>
<text x="223.2" y="387">Curso: MEAer</text>
<text x="251.2" y="387">Turno: L05</text>
</g>
<text font-size="2" x="210.5" y="377.3">02/01/2020</text>
<g font-size="1.8">
<text x="176.4" y="373.5">Escala</text>
<text x="187.5" y="377.3">Desenhou</text>
<text x="200" y="373.4">Rúbrica</text>
<text x="213" y="373.4">Data</text>
<text x="187.7" y="381.1">Verificou</text>
<text x="154.6" y="384.8">Material:</text>
<text x="187.7" y="384.8">Projectou</text>
<text x="187.8" y="388.6">Fabricou</text>
<text x="154.6" y="392.6">Tolerância Geral:</text>
<text x="187.8" y="395.9">Notas:</text>
<text x="154.6" y="402.3">Acabamentos:</text>
<text x="223" y="404.4">Folha</text>
<text x="230.4" y="404.4">Desenho n.º</text>
<text x="253.7" y="404.4">Folha</text>
<text x="259.7" y="407.7">14.46</text>
<text x="261.6" y="404.4">Peso:</text>
<text x="268.9" y="404.4">Revisto:</text>
</g>
</svg>
